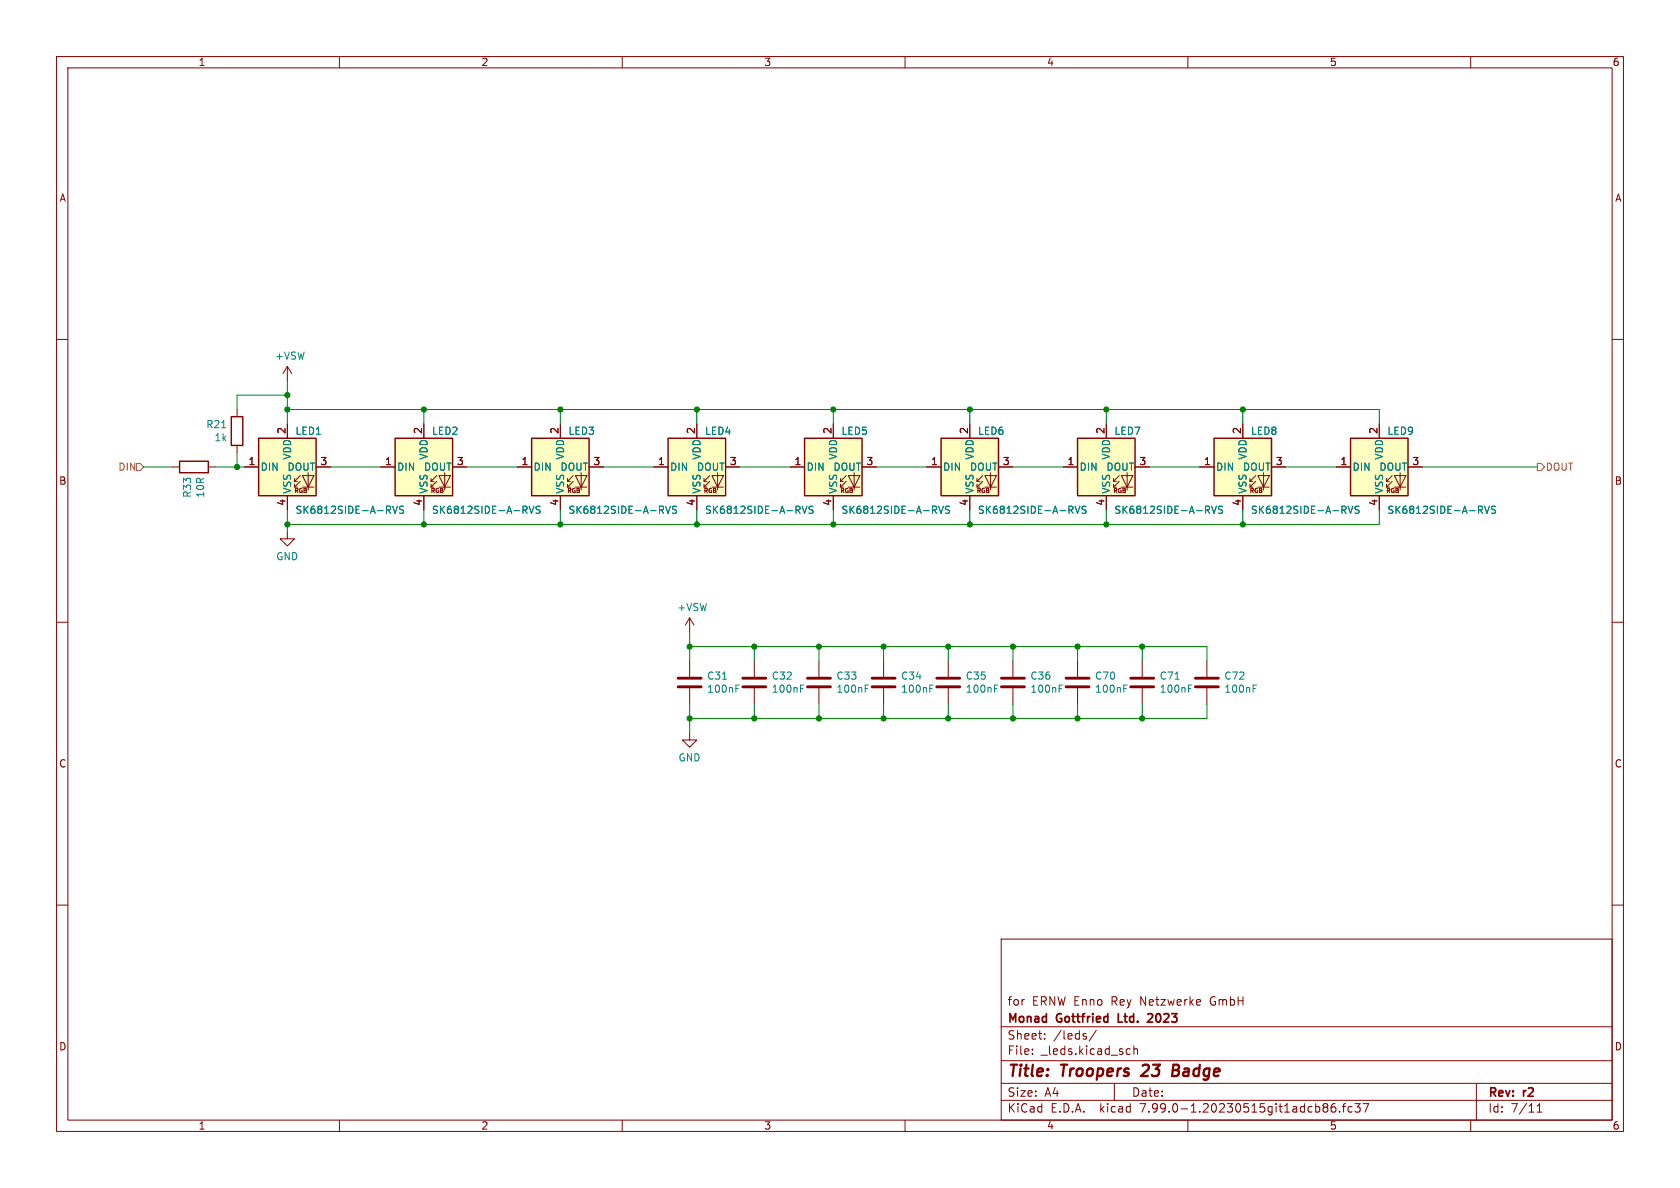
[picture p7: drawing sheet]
<svg xmlns="http://www.w3.org/2000/svg" width="297mm" height="210mm" viewBox="0 0 297 210" stroke-linecap="round" stroke-linejoin="round" font-family="sans-serif">
<g fill="none" stroke="#840000" stroke-width=".18">
<path d="M10 10h277v190h-277zM12 12h273v186h-273zM60 10v2M110 10v2M160 10v2M210 10v2M260 10v2M10 60h2M285 60h2M41.9 72.4v1.3M41.9 78.7v1.3M50.8 64.8v2.5"/>
<path d="M50.8 74.9v2.6M50.8 64.8l-.8 1.2M50.8 64.8l.8 1.2M74.9 74.9v2.6M99.1 74.9v2.6M123.2 74.9v2.6M147.3 74.9v2.6M171.4 74.9v2.6M195.6 74.9v2.6M219.7 74.9v2.6M243.8 74.9v2.6M30.5 82.6h1.2"/>
<path d="M36.8 82.6h1.3M43.2 82.6h2.5M50.8 94v1.3h-1.3l1.3 1.2 1.3-1.2h-1.3M50.8 87.6v2.6M52.1 86.1h.5M52.1 85.1h.5M53.1 85.1l-1 1v-.5M53.1 84.1l-1 1v-.5M53.5 84.1h2l-1 2zM53.5 86.1h2M54.5 83.6v3M55.9 82.6h2.5"/>
<path d="M67.3 82.6h2.5M74.9 87.6v2.6M76.2 86.1h.5M76.2 85.1h.5M77.2 85.1l-1 1v-.5M77.2 84.1l-1 1v-.5M77.6 84.1h2l-1 2zM77.6 86.1h2M78.6 83.6v3M80 82.6h2.5M91.4 82.6h2.6M99.1 87.6v2.6"/>
<path d="M100.3 86.1h.5M100.3 85.1h.5M101.3 85.1l-1 1v-.5M101.3 84.1l-1 1v-.5M101.7 84.1h2.1l-1.1 2zM101.7 86.1h2.1M102.7 83.6v3M104.1 82.6h2.6M115.6 82.6h2.5M123.2 87.6v2.6M124.5 86.1h.5M124.5 85.1h.5"/>
<path d="M125.5 85.1l-1 1v-.5M125.5 84.1l-1 1v-.5M125.9 84.1h2l-1 2zM125.9 86.1h2M126.9 83.6v3M128.3 82.6h2.5M139.7 82.6h2.5M147.3 87.6v2.6M148.6 86.1h.5M148.6 85.1h.5M149.6 85.1l-1 1v-.5M149.6 84.1l-1 1v-.5"/>
<path d="M150 84.1h2l-1 2zM150 86.1h2M151 83.6v3M152.4 82.6h2.5M163.8 82.6h2.6M171.4 87.6v2.6M172.7 86.1h.5M172.7 85.1h.5M173.7 85.1l-1 1v-.5M173.7 84.1l-1 1v-.5M174.1 84.1h2l-1 2zM174.1 86.1h2"/>
<path d="M175.1 83.6v3M176.5 82.6h2.6M188 82.6h2.5M195.6 87.6v2.6M196.8 86.1h.6M196.8 85.1h.6M197.9 85.1l-1.1 1v-.5M197.9 84.1l-1.1 1v-.5M198.2 84.1h2.1l-1 2zM198.2 86.1h2.1M199.3 83.6v3M200.7 82.6h2.5"/>
<path d="M212.1 82.6h2.5M219.7 87.6v2.6M221 86.1h.5M221 85.1h.5M222 85.1l-1 1v-.5M222 84.1l-1 1v-.5M222.4 84.1h2l-1 2zM222.4 86.1h2M223.4 83.6v3M224.8 82.6h2.5M236.2 82.6h2.6M243.8 87.6v2.6"/>
<path d="M245.1 86.1h.5M245.1 85.1h.5M246.1 85.1l-1 1v-.5M246.1 84.1l-1 1v-.5M246.5 84.1h2l-1 2zM246.5 86.1h2M247.5 83.6v3M248.9 82.6h2.6M10 110h2M121.9 109.2l-.7 1.3M121.9 109.2v2.6M121.9 116.8v2.8"/>
<path d="M121.9 109.2l.8 1.3M133.3 116.8v2.8M144.8 116.8v2.8M156.2 116.8v2.8M167.6 116.8v2.8M179.1 116.8v2.8M190.5 116.8v2.8M201.9 116.8v2.8M213.4 116.8v2.8M285 110h2M121.9 129.5v1.3h-1.3l1.3 1.3 1.3-1.3h-1.3M121.9 121.7v2.8"/>
<path d="M133.3 121.7v2.8M144.8 121.7v2.8M156.2 121.7v2.8M167.6 121.7v2.8M179.1 121.7v2.8M190.5 121.7v2.8M201.9 121.7v2.8M213.4 121.7v2.8M10 160h2M285 160h2M177 166h108v32h-108zM212 176.7l.2 .4-.7 .1"/>
<path d="M212.2 177.6l-.2 .1M60 198v2M110 198v2M160 198v2M177 194.5h108M177 191.5h108M177 187.5h108M177 181.5h108M182.5 186.3v.1M182.5 185.5v.1M184.7 183.6v.1M184.7 182.8v.1"/>
<path d="M191.9 183.2l.2 .2-.2 .3M191.9 182.7l.1 .1M193.8 182.1l-1.3 2M197 191.5v3M199.4 185.4l.4 .1M199.8 186.3l-.4 .1M200.5 185.5l.2-.1 .3 .1 .1 .9M200.5 184.9v1.5M210 198v2M234.5 195.1l.2 .3-.2 .3 .2 .2v.4l-.2 .3M236 195.1a.59 .59 0 0 0-.7 .6v.6l.2 .2 .4 .1 .2-.1 .1-.5-.2-.3h-.4l-.3 .3M236.8 196.5v.1"/>
<path d="M237.3 195.6h.6M237.9 195.1l-.4 .2v1.3M239 195.7l-.4-.1-.3 .3v.4l.2 .2h.5M239.5 195.1h1l-.5 .6 .4 .1v.7l-.2 .1h-.5l-.2-.1M241 195.1h1l-.7 1.5M260 198v2M261 191.5v6.5M271.7 196.6h.9M271.7 195.5l.5-.4v1.5"/>
</g>
<path d="M207.3 189.2h.7M208.1 188.2h-.6l-.3 2h.8" fill="none" stroke="#840000" stroke-width=".4"/>
<path d="M203.1 179.2l-.2 .1M203.7 179.8l-.9 .9h1" fill="none" stroke="#840000" stroke-width=".3"/>
<g fill="none" stroke="#840000" stroke-width=".51">
<path d="M119.9 119.9h4.1M131.3 119.9h4.1M142.7 119.9h4.1M154.2 119.9h4M165.6 119.9h4.1M177 119.9h4.1M188.5 119.9h4M199.9 119.9h4.1M211.3 119.9h4.1M119.9 121.4h4.1M131.3 121.4h4.1M142.7 121.4h4.1"/>
<path d="M154.2 121.4h4M165.6 121.4h4.1M177 121.4h4.1M188.5 121.4h4M199.9 121.4h4.1M211.3 121.4h4.1"/>
</g>
<g fill="none" stroke="#008484" stroke-width=".18">
<path d="M39.2 75.6h.7M68.6 90.1l.5 .6M69 89.6v.4M69.4 89.5l.4 1.2 .5-1.2M71.4 89.5h-.5l-.2 .1v.4l.5 .2 .2 .3-.3 .2h-.5M92.8 90.1l.4 .6M93.1 89.6v.4M93.5 89.5l.5 1.2 .4-1.2M95.5 89.5h-.5l-.2 .1v.4l.6 .2 .1 .3-.3 .2h-.4M116.9 90.1l.4 .6M117.3 89.6v.4M117.7 89.5l.4 1.2 .4-1.2"/>
<path d="M119.6 89.5h-.5l-.2 .1v.4l.6 .2 .1 .3-.2 .2h-.5M141 90.1l.4 .6M141.4 89.6v.4M141.8 89.5l.4 1.2 .5-1.2M143.7 89.5h-.4l-.2 .1v.4l.5 .2 .1 .3-.2 .2h-.5M165.2 90.1l.4 .6M165.5 89.6v.4M165.9 89.5l.5 1.2 .4-1.2M167.9 89.5h-.5l-.2 .1v.4l.6 .2 .1 .3-.3 .2h-.5M189.3 90.1l.4 .6M189.6 89.6v.4M190.1 89.5l.4 1.2 .4-1.2"/>
<path d="M192 89.5h-.5l-.2 .1v.4l.6 .2 .1 .3-.2 .2h-.5M213.4 90.1l.4 .6M213.8 89.6v.4M214.2 89.5l.4 1.2 .4-1.2M216.1 89.5h-.5l-.1 .1v.4l.5 .2 .1 .3-.2 .2h-.5M237.5 90.1l.5 .6M237.9 89.6v.4M238.3 89.5l.5 1.2 .4-1.2M240.3 89.5h-.5l-.2 .1v.4l.5 .2 .2 .3-.3 .2h-.5M261.7 90.1l.4 .6M262 89.6v.4M262.5 89.5l.4 1.2 .4-1.2"/>
<path d="M264.4 89.5h-.5l-.2 .2 .1 .3 .5 .3v.3l-.2 .1h-.4M127.7 120.1h.8M130.1 121.7h.4M130.1 121.1h.6M141.5 121.7h.4M141.5 121.1h.6M153 121.7h.4M153 121.1h.6M164.4 121.7h.4M164.4 121.1h.6M175.8 121.7h.4M175.8 121.1h.6"/>
<path d="M187.2 121.7h.5M187.2 121.1h.6M198.7 121.7h.4M198.7 121.1h.6M207.7 120.1h.8M210.1 121.7h.4M210.1 121.1h.6M221.5 121.7h.5M221.5 121.1h.6"/>
</g>
<g fill="#ffffc2" stroke="#ffffc2" stroke-width=".18">
<path d="M190.5 77.5h10.2v10.1h-10.2z"/>
<path d="M69.8 77.5h10.2v10.1h-10.2z"/>
<path d="M166.4 77.5h10.1v10.1h-10.1z"/>
<path d="M45.7 77.5h10.2v10.1h-10.2z"/>
<path d="M238.8 77.5h10.1v10.1h-10.1z"/>
<path d="M94 77.5h10.1v10.1h-10.1z"/>
<path d="M142.2 77.5h10.2v10.1h-10.2z"/>
<path d="M118.1 77.5h10.2v10.1h-10.2z"/>
<path d="M214.6 77.5h10.2v10.1h-10.2z"/>
</g>
<path d="M40.9 73.7h2v5h-2zM45.7 77.5h10.2v10.1h-10.2zM69.8 77.5h10.2v10.1h-10.2zM94 77.5h10.1v10.1h-10.1zM118.1 77.5h10.2v10.1h-10.2zM142.2 77.5h10.2v10.1h-10.2zM166.4 77.5h10.1v10.1h-10.1zM190.5 77.5h10.2v10.1h-10.2zM214.6 77.5h10.2v10.1h-10.2zM238.8 77.5h10.1v10.1h-10.1zM31.7 81.5h5.1v2.1h-5.1z" fill="none" stroke="#840000" stroke-width=".25"/>
<path d="M24.1 81.9h.7l.6 .7-.6 .6h-.7zM271.8 81.9h.6l.6 .7-.6 .6h-.6z" fill="none" stroke="#848400" stroke-width=".18"/>
<g fill="none" stroke="#008400" stroke-width=".18">
<path d="M50.8 72.4h193v2.5M50.8 67.3v7.6M50.8 69.9h-8.9v2.5M74.9 72.4v2.5M99.1 72.4v2.5M123.2 72.4v2.5M147.3 72.4v2.5M171.4 72.4v2.5M195.6 72.4v2.5M219.7 72.4v2.5M25.4 82.6h5.1M38.1 82.6h5.1"/>
<path d="M41.9 80v2.6M50.8 90.2v3.8M58.4 82.6h8.9M74.9 90.2v2.5M82.5 82.6h8.9M99.1 90.2v2.5M106.7 82.6h8.9M123.2 90.2v2.5M130.8 82.6h8.9M147.3 90.2v2.5M154.9 82.6h8.9M171.4 90.2v2.5"/>
<path d="M179.1 82.6h8.9M195.6 90.2v2.5M203.2 82.6h8.9M219.7 90.2v2.5M227.3 82.6h8.9M243.8 90.2v2.5h-193M251.5 82.6h20.3M121.9 111.8v5M121.9 114.3h91.5v2.5M133.3 114.3v2.5M144.8 114.3v2.5M156.2 114.3v2.5"/>
<path d="M167.6 114.3v2.5M179.1 114.3v2.5M190.5 114.3v2.5M201.9 114.3v2.5M121.9 124.5v5M133.3 124.5v2.5M144.8 124.5v2.5M156.2 124.5v2.5M167.6 124.5v2.5M179.1 124.5v2.5M190.5 124.5v2.5M201.9 124.5v2.5"/>
<path d="M213.4 124.5v2.5h-91.5"/>
</g>
<g fill="#008400" stroke="#008400" stroke-width=".18">
<circle cx="50.8" cy="69.9" r=".46"/>
<circle cx="99.1" cy="72.4" r=".46"/>
<circle cx="123.2" cy="92.7" r=".46"/>
<circle cx="99.1" cy="92.7" r=".46"/>
<circle cx="74.9" cy="72.4" r=".46"/>
<circle cx="50.8" cy="72.4" r=".46"/>
<circle cx="41.9" cy="82.6" r=".46"/>
<circle cx="74.9" cy="92.7" r=".46"/>
<circle cx="50.8" cy="92.7" r=".46"/>
<circle cx="219.7" cy="72.4" r=".46"/>
<circle cx="195.6" cy="92.7" r=".46"/>
<circle cx="201.9" cy="114.3" r=".46"/>
<circle cx="219.7" cy="92.7" r=".46"/>
<circle cx="201.9" cy="127" r=".46"/>
<circle cx="156.2" cy="127" r=".46"/>
<circle cx="144.8" cy="127" r=".46"/>
<circle cx="121.9" cy="114.3" r=".46"/>
<circle cx="121.9" cy="127" r=".46"/>
<circle cx="133.3" cy="114.3" r=".46"/>
<circle cx="133.3" cy="127" r=".46"/>
<circle cx="123.2" cy="72.4" r=".46"/>
<circle cx="147.3" cy="72.4" r=".46"/>
<circle cx="156.2" cy="114.3" r=".46"/>
<circle cx="144.8" cy="114.3" r=".46"/>
<circle cx="147.3" cy="92.7" r=".46"/>
<circle cx="190.5" cy="114.3" r=".46"/>
<circle cx="167.6" cy="114.3" r=".46"/>
<circle cx="179.1" cy="114.3" r=".46"/>
<circle cx="167.6" cy="127" r=".46"/>
<circle cx="171.4" cy="72.4" r=".46"/>
<circle cx="195.6" cy="72.4" r=".46"/>
<circle cx="171.4" cy="92.7" r=".46"/>
<circle cx="190.5" cy="127" r=".46"/>
<circle cx="179.1" cy="127" r=".46"/>
</g>
<g font-size="2.8" fill="#840000">
<text x="178" y="190.8">Title:</text>
<text x="187.5" y="190.8">Troopers</text>
<text x="202.3" y="190.8">23</text>
<text x="208.3" y="190.8">Badge</text>
</g>
<g font-size="2.1" fill="#840000">
<text x="178" y="177.9">for</text>
<text x="182.4" y="177.9">ERNW Enno</text>
<text x="196.4" y="177.9">Rey Netzwerke</text>
<text x="214" y="177.9">GmbH</text>
<text x="178" y="183.9">Sheet:</text>
<text x="178" y="181.1">Monad</text>
<text x="186.2" y="183.9">/leds/</text>
<text x="186.7" y="181.1">Gottfried</text>
<text x="198" y="181.1">Ltd.</text>
<text x="203.8" y="181.1">2023</text>
<text x="178" y="186.6">File:</text>
<text x="184" y="186.6">_leds.kicad_sch</text>
<text x="178" y="196.8">KiCad</text>
<text x="178" y="194">Size:</text>
<text x="184.6" y="194">A4</text>
<text x="185.7" y="196.8">E.D.A.</text>
<text x="194.4" y="196.8">kicad</text>
<text x="200" y="194">Date:</text>
<text x="201.5" y="196.8">7.99.0-1.20230515git1adcb86.fc37</text>
<text x="263" y="194.2">Rev:</text>
<text x="263" y="196.8">Id:</text>
<text x="267" y="196.8">7/11</text>
<text x="269.2" y="194.2">r2</text>
</g>
<g font-size="1.8" fill="#840000">
<text x="35" y="11.8">1</text>
<text x="85" y="11.8">2</text>
<text x="135" y="11.8">3</text>
<text x="185" y="11.8">4</text>
<text x="235" y="11.8">5</text>
<text x="285" y="11.8">6</text>
<text x="10.4" y="35.8">A</text>
<text x="285.4" y="35.8">A</text>
<text x="50.5" y="76.9" transform="rotate(-90 50.5 76.9)">2</text>
<text x="74.7" y="76.9" transform="rotate(-90 74.7 76.9)">2</text>
<text x="98.8" y="76.9" transform="rotate(-90 98.8 76.9)">2</text>
<text x="122.9" y="76.9" transform="rotate(-90 122.9 76.9)">2</text>
<text x="147.1" y="76.9" transform="rotate(-90 147.1 76.9)">2</text>
<text x="171.2" y="76.9" transform="rotate(-90 171.2 76.9)">2</text>
<text x="195.3" y="76.9" transform="rotate(-90 195.3 76.9)">2</text>
<text x="219.5" y="76.9" transform="rotate(-90 219.5 76.9)">2</text>
<text x="243.6" y="76.9" transform="rotate(-90 243.6 76.9)">2</text>
<text x="43.8" y="82.3">1</text>
<text x="56.5" y="82.3">3</text>
<text x="67.9" y="82.3">1</text>
<text x="80.6" y="82.3">3</text>
<text x="92" y="82.3">1</text>
<text x="104.7" y="82.3">3</text>
<text x="116.2" y="82.3">1</text>
<text x="128.9" y="82.3">3</text>
<text x="140.3" y="82.3">1</text>
<text x="153" y="82.3">3</text>
<text x="164.4" y="82.3">1</text>
<text x="177.1" y="82.3">3</text>
<text x="188.6" y="82.3">1</text>
<text x="201.3" y="82.3">3</text>
<text x="212.7" y="82.3">1</text>
<text x="225.4" y="82.3">3</text>
<text x="236.8" y="82.3">1</text>
<text x="249.5" y="82.3">3</text>
<text x="10.3" y="85.8">B</text>
<text x="50.5" y="89.6" transform="rotate(-90 50.5 89.6)">4</text>
<text x="74.7" y="89.6" transform="rotate(-90 74.7 89.6)">4</text>
<text x="98.8" y="89.6" transform="rotate(-90 98.8 89.6)">4</text>
<text x="122.9" y="89.6" transform="rotate(-90 122.9 89.6)">4</text>
<text x="147.1" y="89.6" transform="rotate(-90 147.1 89.6)">4</text>
<text x="171.2" y="89.6" transform="rotate(-90 171.2 89.6)">4</text>
<text x="195.3" y="89.6" transform="rotate(-90 195.3 89.6)">4</text>
<text x="219.5" y="89.6" transform="rotate(-90 219.5 89.6)">4</text>
<text x="243.6" y="89.6" transform="rotate(-90 243.6 89.6)">4</text>
<text x="285.3" y="85.8">B</text>
<text x="10.3" y="135.8">C</text>
<text x="285.3" y="135.8">C</text>
<text x="10.3" y="185.8">D</text>
<text x="285.3" y="185.8">D</text>
<text x="35" y="199.8">1</text>
<text x="85" y="199.8">2</text>
<text x="135" y="199.8">3</text>
<text x="185" y="199.8">4</text>
<text x="235" y="199.8">5</text>
<text x="285" y="199.8">6</text>
</g>
<g font-size="1.8" fill="#008484">
<text x="48.5" y="63.7">+VSW</text>
<text x="36.3" y="75.9">R21</text>
<text x="52.1" y="77">LED1</text>
<text x="76.2" y="77">LED2</text>
<text x="100.3" y="77">LED3</text>
<text x="124.5" y="77">LED4</text>
<text x="148.6" y="77">LED5</text>
<text x="172.7" y="77">LED6</text>
<text x="196.9" y="77">LED7</text>
<text x="221" y="77">LED8</text>
<text x="245.1" y="77">LED9</text>
<text x="37.8" y="78.2">1k</text>
<text x="46" y="83.4">DIN</text>
<text x="50.6" y="83.4">DOUT</text>
<text x="51.6" y="81.5" transform="rotate(-90 51.6 81.5)">VDD</text>
<text x="70.1" y="83.4">DIN</text>
<text x="74.7" y="83.4">DOUT</text>
<text x="75.8" y="81.5" transform="rotate(-90 75.8 81.5)">VDD</text>
<text x="94.2" y="83.4">DIN</text>
<text x="98.9" y="83.4">DOUT</text>
<text x="99.9" y="81.5" transform="rotate(-90 99.9 81.5)">VDD</text>
<text x="118.4" y="83.4">DIN</text>
<text x="123" y="83.4">DOUT</text>
<text x="124" y="81.5" transform="rotate(-90 124 81.5)">VDD</text>
<text x="142.5" y="83.4">DIN</text>
<text x="147.1" y="83.4">DOUT</text>
<text x="148.1" y="81.5" transform="rotate(-90 148.1 81.5)">VDD</text>
<text x="166.6" y="83.4">DIN</text>
<text x="171.3" y="83.4">DOUT</text>
<text x="172.3" y="81.5" transform="rotate(-90 172.3 81.5)">VDD</text>
<text x="190.8" y="83.4">DIN</text>
<text x="195.4" y="83.4">DOUT</text>
<text x="196.4" y="81.5" transform="rotate(-90 196.4 81.5)">VDD</text>
<text x="214.9" y="83.4">DIN</text>
<text x="219.5" y="83.4">DOUT</text>
<text x="220.5" y="81.5" transform="rotate(-90 220.5 81.5)">VDD</text>
<text x="239" y="83.4">DIN</text>
<text x="243.6" y="83.4">DOUT</text>
<text x="244.7" y="81.5" transform="rotate(-90 244.7 81.5)">VDD</text>
<text x="33.9" y="88.2" transform="rotate(-90 33.9 88.2)">R33</text>
<text x="36.3" y="88.2" transform="rotate(-90 36.3 88.2)">10R</text>
<text x="51.6" y="87.4" transform="rotate(-90 51.6 87.4)">VSS</text>
<text x="75.8" y="87.4" transform="rotate(-90 75.8 87.4)">VSS</text>
<text x="99.9" y="87.4" transform="rotate(-90 99.9 87.4)">VSS</text>
<text x="124" y="87.4" transform="rotate(-90 124 87.4)">VSS</text>
<text x="148.1" y="87.4" transform="rotate(-90 148.1 87.4)">VSS</text>
<text x="172.3" y="87.4" transform="rotate(-90 172.3 87.4)">VSS</text>
<text x="196.4" y="87.4" transform="rotate(-90 196.4 87.4)">VSS</text>
<text x="220.5" y="87.4" transform="rotate(-90 220.5 87.4)">VSS</text>
<text x="244.7" y="87.4" transform="rotate(-90 244.7 87.4)">VSS</text>
<text x="52.1" y="91">SK6812SIDE-A-RVS</text>
<text x="76.2" y="91">SK6812SIDE-A-RVS</text>
<text x="100.3" y="91">SK6812SIDE-A-RVS</text>
<text x="124.5" y="91">SK6812SIDE-A-RVS</text>
<text x="148.6" y="91">SK6812SIDE-A-RVS</text>
<text x="172.7" y="91">SK6812SIDE-A-RVS</text>
<text x="196.9" y="91">SK6812SIDE-A-RVS</text>
<text x="221" y="91">SK6812SIDE-A-RVS</text>
<text x="245.1" y="91">SK6812SIDE-A-RVS</text>
<text x="48.7" y="99.2">GND</text>
<text x="119.6" y="108.2">+VSW</text>
<text x="124.8" y="120.3">C31</text>
<text x="124.8" y="122.6">100nF</text>
<text x="136.3" y="120.3">C32</text>
<text x="136.3" y="122.6">100nF</text>
<text x="147.7" y="120.3">C33</text>
<text x="147.7" y="122.6">100nF</text>
<text x="159.1" y="120.3">C34</text>
<text x="159.1" y="122.6">100nF</text>
<text x="170.6" y="120.3">C35</text>
<text x="170.6" y="122.6">100nF</text>
<text x="182" y="120.3">C36</text>
<text x="182" y="122.6">100nF</text>
<text x="193.4" y="120.3">C70</text>
<text x="193.4" y="122.6">100nF</text>
<text x="204.9" y="120.3">C71</text>
<text x="204.9" y="122.6">100nF</text>
<text x="216.3" y="120.3">C72</text>
<text x="216.3" y="122.6">100nF</text>
<text x="119.8" y="134.8">GND</text>
</g>
<g font-size="1.8" fill="#848400">
<text x="20.7" y="83.4">DIN</text>
<text x="273.2" y="83.4">DOUT</text>
</g>
<g font-size="1.1" fill="#840000">
<text x="51.8" y="87.3">RGB</text>
<text x="76" y="87.3">RGB</text>
<text x="100.1" y="87.3">RGB</text>
<text x="124.2" y="87.3">RGB</text>
<text x="148.3" y="87.3">RGB</text>
<text x="172.5" y="87.3">RGB</text>
<text x="196.6" y="87.3">RGB</text>
<text x="220.7" y="87.3">RGB</text>
<text x="244.9" y="87.3">RGB</text>
</g>
</svg>
